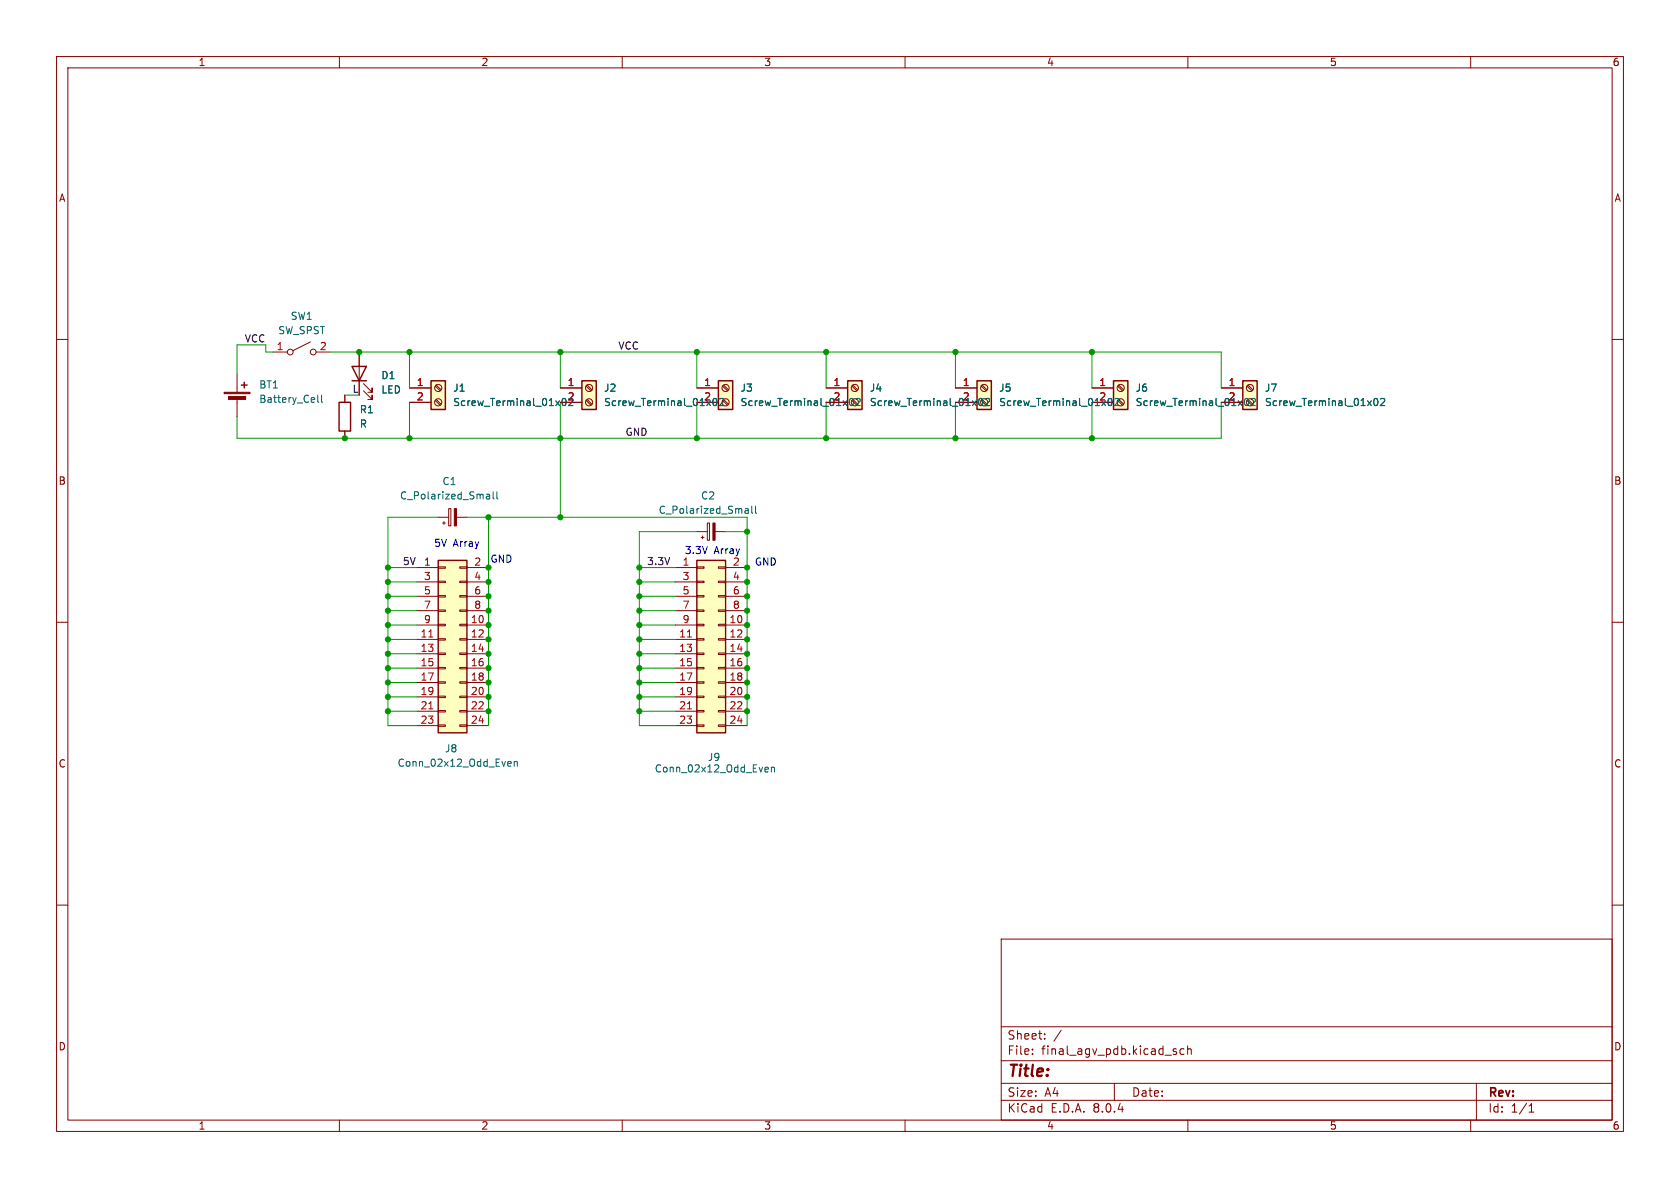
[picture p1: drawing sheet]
<svg xmlns="http://www.w3.org/2000/svg" width="297mm" height="210mm" viewBox="0 0 297 210" stroke-linecap="round" stroke-linejoin="round" font-family="sans-serif">
<g fill="none" stroke="#840000" stroke-width=".18">
<path d="M10 10h277v190h-277zM12 12h273v186h-273zM60 10v2M110 10v2M160 10v2M210 10v2M260 10v2M10 60h2M285 60h2M10 110h2M285 110h2M10 160h2"/>
<path d="M285 160h2M177 166h108v32h-108zM60 198v2M110 198v2M160 198v2M177 194.5h108M177 191.5h108M177 187.5h108M177 181.5h108M182.5 186.3v.1M182.5 185.5v.1M184.7 183.6v.1"/>
<path d="M184.7 182.8v.1M187.6 182.1l-1.3 2M197 191.5v3M207.5 185.8l.3 .1 .2 .2v.2l-.5 .1M207.5 185.5h.5M209.3 185.5l-.4-.1-.3 .3v.4l.1 .2h.6M210 184.9v1.5M210 185.5l.2-.1 .3 .1 .1 .9M210 198v2M260 198v2M261 191.5v6.5M270.3 196.6h.9"/>
<path d="M270.3 195.5l.4-.4v1.5"/>
</g>
<path d="M172.7 67.3h2.6v5.1h-2.6z" fill="#ffffc2"/>
<path d="M172.7 67.3h2.6v5.1h-2.6z" fill="none" stroke="#840000" stroke-width=".25"/>
<g fill="none" stroke="#840000" stroke-width=".18">
<path d="M168.9 68.6h3.8M168.9 71.1h3.8M173.5 70.8l.8 .8M173.5 68.2l.8 .9M173.6 70.6l.9 .9M173.6 68.1l.9 .8"/>
<circle cx="174" cy="71.1" r=".63"/>
<circle cx="174" cy="68.6" r=".63"/>
</g>
<path d="M196 70.6l.2-.2a.68 .68 0 0 1 .4 .7 .68 .68 0 0 1-.4 .6l-.2-.1-.1-.4zM197.1 70.6l.5-.2 .2 .4-.8 .9h.8" fill="none" stroke="#006464" stroke-width=".18"/>
<path d="M76.2 67.3h2.5v5.1h-2.5z" fill="#ffffc2"/>
<path d="M76.2 67.3h2.5v5.1h-2.5z" fill="none" stroke="#840000" stroke-width=".25"/>
<g fill="none" stroke="#840000" stroke-width=".18">
<path d="M72.4 68.6h3.8M72.4 71.1h3.8M76.9 70.8l.9 .8M76.9 68.2l.9 .9M77.1 70.6l.9 .9M77.1 68.1l.9 .8M77.5 91.4h1.8M78.2 92.5h.5M78.5 92.2v.5M79.3 89.9h.4v3.1h-.4zM80.7 91.4h1.8"/>
<circle cx="77.5" cy="68.6" r=".63"/>
<circle cx="77.5" cy="71.1" r=".63"/>
</g>
<path d="M99.8 70.4a.68 .68 0 0 0-.5 .7 .68 .68 0 0 0 .5 .6l.2-.2M101.2 71l-.7 .7h.8M86.1 87.4h.3l.2 .1v.7M86.6 88.1l-.5 .1M86.6 87.7h-.5M87.2 86.9v1.1l.2 .2M87.8 86.9v1.1l.2 .2" fill="none" stroke="#006464" stroke-width=".18"/>
<path d="M80.3 89.9h.4v3.1h-.4z" fill="#840000" stroke="#840000" stroke-width=".18"/>
<path d="M77.5 99.1h5v30.4h-5z" fill="#ffffc2"/>
<g fill="none" stroke="#840000" stroke-width=".18">
<path d="M73.7 100.3h3.8M73.7 110.5h3.8M73.7 113h3.8M73.7 115.6h3.8M73.7 118.1h3.8M73.7 102.9h3.8M73.7 105.4h3.8M73.7 108h3.8M77.5 118h1.2v.2h-1.2zM77.5 115.4h1.2v.3h-1.2zM77.5 112.9h1.2v.3h-1.2zM77.5 110.4h1.2v.2h-1.2z"/>
<path d="M77.5 107.8h1.2v.3h-1.2zM77.5 105.3h1.2v.2h-1.2zM77.5 102.7h1.2v.3h-1.2zM77.5 100.2h1.2v.3h-1.2zM81.3 118h1.2v.2h-1.2zM81.3 115.4h1.2v.3h-1.2zM81.3 112.9h1.2v.3h-1.2zM81.3 110.4h1.2v.2h-1.2zM81.3 107.8h1.2v.3h-1.2zM81.3 105.3h1.2v.2h-1.2zM81.3 102.7h1.2v.3h-1.2zM81.3 100.2h1.2v.3h-1.2z"/>
<path d="M82.5 100.3h3.9M82.5 110.5h3.9M82.5 113h3.9M82.5 115.6h3.9M82.5 118.1h3.9M82.5 102.9h3.9M82.5 105.4h3.9M82.5 108h3.9M73.7 120.7h3.8M73.7 123.2h3.8M73.7 125.7h3.8M73.7 128.3h3.8"/>
<path d="M77.5 128.1h1.2v.3h-1.2zM77.5 125.6h1.2v.3h-1.2zM77.5 123.1h1.2v.2h-1.2zM77.5 120.5h1.2v.3h-1.2zM81.3 128.1h1.2v.3h-1.2zM81.3 125.6h1.2v.3h-1.2zM81.3 123.1h1.2v.2h-1.2zM81.3 120.5h1.2v.3h-1.2zM82.5 120.7h3.9M82.5 123.2h3.9M82.5 125.7h3.9M82.5 128.3h3.9"/>
</g>
<path d="M77.5 99.1h5v30.4h-5z" fill="none" stroke="#840000" stroke-width=".25"/>
<path d="M75.8 112.6h.7M75.8 125.3h.7" fill="none" stroke="#a90000" stroke-width=".18"/>
<path d="M89.9 134.6l.4 .1 .1 .2-.6 .1M90.3 135.4l-.4 .1M90.9 134.7l.2-.1 .3 .1 .1 .8M90.9 134.6v.9" fill="none" stroke="#006464" stroke-width=".18"/>
<path d="M196.8 67.3h2.6v5.1h-2.6z" fill="#ffffc2"/>
<path d="M196.8 67.3h2.6v5.1h-2.6z" fill="none" stroke="#840000" stroke-width=".25"/>
<g fill="none" stroke="#840000" stroke-width=".18">
<path d="M193 68.6h3.8M193 71.1h3.8M197.6 70.8l.9 .8M197.6 68.2l.9 .9M197.8 70.6l.8 .9M197.8 68.1l.8 .8"/>
<circle cx="198.1" cy="68.6" r=".63"/>
<circle cx="198.1" cy="71.1" r=".63"/>
</g>
<path d="M220.1 70.6l.2-.2a.68 .68 0 0 1 .4 .7 .68 .68 0 0 1-.4 .6l-.2-.1-.1-.4zM221.2 70.6l.5-.2 .2 .4-.7 .9h.7" fill="none" stroke="#006464" stroke-width=".18"/>
<path d="M127 67.3h2.5v5.1h-2.5z" fill="#ffffc2"/>
<path d="M127 67.3h2.5v5.1h-2.5z" fill="none" stroke="#840000" stroke-width=".25"/>
<g fill="none" stroke="#840000" stroke-width=".18">
<path d="M123.2 68.6h3.8M123.2 71.1h3.8M127.7 70.8l.9 .8M127.7 68.2l.9 .9M127.9 70.6l.9 .9M127.9 68.1l.9 .8"/>
<circle cx="128.3" cy="71.1" r=".63"/>
<circle cx="128.3" cy="68.6" r=".63"/>
</g>
<path d="M150.3 70.6l.2-.2a.68 .68 0 0 1 .4 .7 .68 .68 0 0 1-.4 .6l-.2-.1-.1-.4zM151.4 70.6l.4-.2 .3 .4-.8 .9h.8" fill="none" stroke="#006464" stroke-width=".18"/>
<path d="M219.7 67.3h2.5v5.1h-2.5z" fill="#ffffc2"/>
<path d="M219.7 67.3h2.5v5.1h-2.5z" fill="none" stroke="#840000" stroke-width=".25"/>
<g fill="none" stroke="#840000" stroke-width=".18">
<path d="M215.9 68.6h3.8M215.9 71.1h3.8M220.4 70.8l.9 .8M220.4 68.2l.9 .9M220.6 70.6l.9 .9M220.6 68.1l.9 .8"/>
<circle cx="221" cy="71.1" r=".63"/>
<circle cx="221" cy="68.6" r=".63"/>
</g>
<path d="M243 70.6l.2-.2a.68 .68 0 0 1 .4 .7 .68 .68 0 0 1-.4 .6l-.2-.1-.1-.4zM244.1 70.6l.5-.2 .2 .4-.8 .9h.8" fill="none" stroke="#006464" stroke-width=".18"/>
<path d="M102.9 67.3h2.5v5.1h-2.5z" fill="#ffffc2"/>
<path d="M102.9 67.3h2.5v5.1h-2.5z" fill="none" stroke="#840000" stroke-width=".25"/>
<g fill="none" stroke="#840000" stroke-width=".18">
<path d="M99.1 68.6h3.8M99.1 71.1h3.8M103.6 70.8l.9 .8M103.6 68.2l.9 .9M103.8 70.6l.8 .9M103.8 68.1l.8 .8"/>
<circle cx="104.1" cy="68.6" r=".63"/>
<circle cx="104.1" cy="71.1" r=".63"/>
</g>
<path d="M126.1 70.6l.2-.2a.68 .68 0 0 1 .5 .7 .68 .68 0 0 1-.5 .6l-.2-.1-.1-.4zM127.2 70.6l.5-.2 .3 .4-.8 .9h.8" fill="none" stroke="#006464" stroke-width=".18"/>
<path d="M149.9 67.3h2.5v5.1h-2.5z" fill="#ffffc2"/>
<path d="M42.7 68.1h1M43.2 67.6v1M149.9 67.3h2.5v5.1h-2.5z" fill="none" stroke="#840000" stroke-width=".25"/>
<g fill="none" stroke="#840000" stroke-width=".18">
<path d="M41.9 66v3.3M41.9 70.4v3.3M146 68.6h3.9M146 71.1h3.9M150.6 70.8l.9 .8M150.6 68.2l.9 .9M150.8 70.6l.8 .9M150.8 68.1l.8 .8M123.2 94h1.8M124 95h.5M124.2 94.7v.6M125 92.5h.4v3h-.4z"/>
<path d="M126.4 94h1.9"/>
<circle cx="151.1" cy="68.6" r=".63"/>
<circle cx="151.1" cy="71.1" r=".63"/>
</g>
<path d="M56.2 69.9v1l.2 .2M56.8 69.9v1l.2 .2M173.1 70.6l.2-.2a.68 .68 0 0 1 .5 .7 .68 .68 0 0 1-.5 .6l-.2-.1-.1-.4zM174.2 70.6l.5-.2 .2 .4-.7 .9h.7M131.9 89.9h.2l.2 .2v.6M132.3 90.7h-.4M132.3 90.2l-.4 .1M132.9 89.5v1.1l.2 .1M133.6 89.5v1.1l.1 .1" fill="none" stroke="#006464" stroke-width=".18"/>
<g fill="#840000" stroke="#840000" stroke-width=".18">
<path d="M126 92.5h.4v3h-.4z"/>
<path d="M39.6 69.3h4.6v.3h-4.6z"/>
<path d="M40.4 70.1h3v.5h-3z"/>
</g>
<path d="M123.2 99.1h5.1v30.4h-5.1z" fill="#ffffc2"/>
<g fill="none" stroke="#840000" stroke-width=".18">
<path d="M48.3 62.2h2.5M54.9 60.5l-3.1 1.5M55.9 62.2h2.5M61 69.9v1.2M61 76.2v1.3M63.5 62.2v7.7M64.3 69.1l1.5 1.5v-.7v.7h-.8M64.3 67.8l1.5 1.5v-.7v.7h-.8M72.4 68.6h3.8M72.4 71.1h3.8M99.1 68.6h3.8M99.1 71.1h3.8"/>
<path d="M123.2 68.6h3.8M123.2 71.1h3.8M146 68.6h3.9M146 71.1h3.9M168.9 68.6h3.8M168.9 71.1h3.8M193 68.6h3.8M193 71.1h3.8M215.9 68.6h3.8M215.9 71.1h3.8M119.4 100.3h3.8M119.4 110.5h3.8"/>
<path d="M119.4 113h3.8M119.4 115.6h3.8M119.4 118.1h3.8M119.4 102.9h3.8M119.4 105.4h3.8M119.4 108h3.8M123.2 118h1.3v.2h-1.3zM123.2 115.4h1.3v.3h-1.3zM123.2 112.9h1.3v.3h-1.3zM123.2 110.4h1.3v.2h-1.3zM123.2 107.8h1.3v.3h-1.3zM123.2 105.3h1.3v.2h-1.3z"/>
<path d="M123.2 102.7h1.3v.3h-1.3zM123.2 100.2h1.3v.3h-1.3zM127 118h1.3v.2h-1.3zM127 115.4h1.3v.3h-1.3zM127 112.9h1.3v.3h-1.3zM127 110.4h1.3v.2h-1.3zM127 107.8h1.3v.3h-1.3zM127 105.3h1.3v.2h-1.3zM127 102.7h1.3v.3h-1.3zM127 100.2h1.3v.3h-1.3zM128.3 100.3h3.8M128.3 110.5h3.8"/>
<path d="M128.3 113h3.8M128.3 115.6h3.8M128.3 118.1h3.8M128.3 102.9h3.8M128.3 105.4h3.8M128.3 108h3.8M119.4 120.7h3.8M119.4 123.2h3.8M119.4 125.7h3.8M119.4 128.3h3.8M123.2 128.1h1.3v.3h-1.3zM123.2 125.6h1.3v.3h-1.3z"/>
<path d="M123.2 123.1h1.3v.2h-1.3zM123.2 120.5h1.3v.3h-1.3zM127 128.1h1.3v.3h-1.3zM127 125.6h1.3v.3h-1.3zM127 123.1h1.3v.2h-1.3zM127 120.5h1.3v.3h-1.3zM128.3 120.7h3.8M128.3 123.2h3.8M128.3 125.7h3.8M128.3 128.3h3.8"/>
<circle cx="51.3" cy="62.2" r=".51"/>
<circle cx="55.4" cy="62.2" r=".51"/>
</g>
<path d="M59.9 71.1h2.1v5.1h-2.1zM62.2 64.8h2.6l-1.3 2.5zM62.2 67.3h2.6M123.2 99.1h5.1v30.4h-5.1z" fill="none" stroke="#840000" stroke-width=".25"/>
<path d="M121.5 112.6h.8M121.5 125.3h.8" fill="none" stroke="#a90000" stroke-width=".18"/>
<g fill="none" stroke="#006464" stroke-width=".18">
<path d="M99.8 70.4a.68 .68 0 0 0-.5 .7 .68 .68 0 0 0 .5 .6l.2-.2M101.2 71l-.7 .7h.8M126.1 70.6l.2-.2a.68 .68 0 0 1 .5 .7 .68 .68 0 0 1-.5 .6l-.2-.1-.1-.4zM127.2 70.6l.5-.2 .3 .4-.8 .9h.8M150.3 70.6l.2-.2a.68 .68 0 0 1 .4 .7 .68 .68 0 0 1-.4 .6l-.2-.1-.1-.4zM151.4 70.6l.4-.2 .3 .4-.8 .9h.8M173.1 70.6l.2-.2a.68 .68 0 0 1 .5 .7 .68 .68 0 0 1-.5 .6l-.2-.1-.1-.4zM174.2 70.6l.5-.2 .2 .4-.7 .9h.7M196 70.6l.2-.2a.68 .68 0 0 1 .4 .7 .68 .68 0 0 1-.4 .6l-.2-.1-.1-.4zM197.1 70.6l.5-.2 .2 .4-.8 .9h.8M220.1 70.6l.2-.2a.68 .68 0 0 1 .4 .7 .68 .68 0 0 1-.4 .6l-.2-.1-.1-.4zM221.2 70.6l.5-.2 .2 .4-.7 .9h.7"/>
<path d="M243 70.6l.2-.2a.68 .68 0 0 1 .4 .7 .68 .68 0 0 1-.4 .6l-.2-.1-.1-.4zM244.1 70.6l.5-.2 .2 .4-.8 .9h.8M135.4 135.6l.4 .1v.2l-.6 .1M135.8 136.4l-.4 .1M136.4 135.7l.2-.1 .3 .1v.8M136.4 135.6v.9"/>
</g>
<g fill="none" stroke="#009600" stroke-width=".18">
<path d="M48.3 62.2h-1.3v-1.2h-5.1v5M58.4 62.2h157.5v6.4M61 69.9h2.5M72.4 62.2v6.4M72.4 71.1v6.4M99.1 62.2v6.4M99.1 71.1v20.3M123.2 62.2v6.4M123.2 71.1v6.4M146 62.2v6.4M146 71.1v6.4M168.9 62.2v6.4"/>
<path d="M168.9 71.1v6.4M193 62.2v6.4M193 71.1v6.4M215.9 71.1v6.4h-174v-3.8M77.5 91.4h-8.9v36.9h5.1M82.5 91.4h49.6v36.9M86.4 91.4v36.9M123.2 94h-10.2v34.3h6.4M128.3 94h3.8M68.6 115.6h5.1M68.6 100.3h5.1M68.6 102.9h5.1"/>
<path d="M68.6 113h5.1M68.6 105.4h5.1M68.6 108h5.1M68.6 110.5h5.1M68.6 118.1h5.1M113 115.6h6.4M113 100.3h6.4M113 102.9h6.4M113 113h6.4M113 105.4h6.4M113 108h6.4M113 110.5h6.4"/>
<path d="M113 118.1h6.4M68.6 123.2h5.1M68.6 125.7h5.1M68.6 120.7h5.1M113 123.2h6.4M113 125.7h6.4M113 120.7h6.4"/>
</g>
<g fill="#009600" stroke="#009600" stroke-width=".18">
<circle cx="86.4" cy="115.6" r=".46"/>
<circle cx="86.4" cy="118.1" r=".46"/>
<circle cx="86.4" cy="120.7" r=".46"/>
<circle cx="68.6" cy="113" r=".46"/>
<circle cx="68.6" cy="110.5" r=".46"/>
<circle cx="68.6" cy="120.7" r=".46"/>
<circle cx="68.6" cy="118.1" r=".46"/>
<circle cx="68.6" cy="125.7" r=".46"/>
<circle cx="68.6" cy="123.2" r=".46"/>
<circle cx="86.4" cy="125.7" r=".46"/>
<circle cx="86.4" cy="123.2" r=".46"/>
<circle cx="68.6" cy="115.6" r=".46"/>
<circle cx="132.1" cy="94" r=".46"/>
<circle cx="132.1" cy="110.5" r=".46"/>
<circle cx="132.1" cy="102.9" r=".46"/>
<circle cx="132.1" cy="100.3" r=".46"/>
<circle cx="132.1" cy="105.4" r=".46"/>
<circle cx="132.1" cy="108" r=".46"/>
<circle cx="193" cy="77.5" r=".46"/>
<circle cx="193" cy="62.2" r=".46"/>
<circle cx="168.9" cy="62.2" r=".46"/>
<circle cx="168.9" cy="77.5" r=".46"/>
<circle cx="146" cy="62.2" r=".46"/>
<circle cx="146" cy="77.5" r=".46"/>
<circle cx="86.4" cy="110.5" r=".46"/>
<circle cx="86.4" cy="91.4" r=".46"/>
<circle cx="86.4" cy="102.9" r=".46"/>
<circle cx="86.4" cy="105.4" r=".46"/>
<circle cx="86.4" cy="108" r=".46"/>
<circle cx="86.4" cy="100.3" r=".46"/>
<circle cx="68.6" cy="108" r=".46"/>
<circle cx="68.6" cy="105.4" r=".46"/>
<circle cx="68.6" cy="100.3" r=".46"/>
<circle cx="68.6" cy="102.9" r=".46"/>
<circle cx="123.2" cy="77.5" r=".46"/>
<circle cx="113" cy="100.3" r=".46"/>
<circle cx="99.1" cy="91.4" r=".46"/>
<circle cx="99.1" cy="62.2" r=".46"/>
<circle cx="99.1" cy="77.5" r=".46"/>
<circle cx="123.2" cy="62.2" r=".46"/>
<circle cx="113" cy="125.7" r=".46"/>
<circle cx="113" cy="120.7" r=".46"/>
<circle cx="113" cy="123.2" r=".46"/>
<circle cx="113" cy="113" r=".46"/>
<circle cx="86.4" cy="113" r=".46"/>
<circle cx="113" cy="118.1" r=".46"/>
<circle cx="113" cy="115.6" r=".46"/>
<circle cx="113" cy="105.4" r=".46"/>
<circle cx="113" cy="108" r=".46"/>
<circle cx="113" cy="102.9" r=".46"/>
<circle cx="132.1" cy="113" r=".46"/>
<circle cx="132.1" cy="115.6" r=".46"/>
<circle cx="132.1" cy="118.1" r=".46"/>
<circle cx="132.1" cy="120.7" r=".46"/>
<circle cx="132.1" cy="123.2" r=".46"/>
<circle cx="132.1" cy="125.7" r=".46"/>
<circle cx="113" cy="110.5" r=".46"/>
<circle cx="72.4" cy="77.5" r=".46"/>
<circle cx="61" cy="77.5" r=".46"/>
<circle cx="72.4" cy="62.2" r=".46"/>
<circle cx="63.5" cy="62.2" r=".46"/>
</g>
<text font-size="2.8" fill="#840000" x="178" y="190.9">Title:</text>
<g font-size="2.1" fill="#840000">
<text x="178" y="184">Sheet:</text>
<text x="178" y="186.7">File:</text>
<text x="184.1" y="186.7">final_agv_pdb.kicad_sch</text>
<text x="178" y="196.9">KiCad</text>
<text x="178" y="194.1">Size:</text>
<text x="184.7" y="194.1">A4</text>
<text x="185.7" y="196.9">E.D.A.</text>
<text x="193.3" y="196.9">8.0.4</text>
<text x="200" y="194.1">Date:</text>
<text x="263" y="194.3">Rev:</text>
<text x="263" y="196.9">Id:</text>
<text x="267.1" y="196.9">1/1</text>
</g>
<g font-size="1.8" fill="#840000">
<text x="35" y="11.9">1</text>
<text x="85" y="11.9">2</text>
<text x="135" y="11.9">3</text>
<text x="185" y="11.9">4</text>
<text x="235" y="11.9">5</text>
<text x="285" y="11.9">6</text>
<text x="10.3" y="35.9">A</text>
<text x="285.3" y="35.9">A</text>
<text x="10.3" y="85.9">B</text>
<text x="285.3" y="85.9">B</text>
<text x="10.3" y="135.9">C</text>
<text x="285.3" y="135.9">C</text>
<text x="10.3" y="185.9">D</text>
<text x="285.3" y="185.9">D</text>
<text x="35" y="199.9">1</text>
<text x="85" y="199.9">2</text>
<text x="135" y="199.9">3</text>
<text x="185" y="199.9">4</text>
<text x="235" y="199.9">5</text>
<text x="285" y="199.9">6</text>
</g>
<g font-size="1.8" fill="#006464">
<text x="49.1" y="59.3">SW_SPST</text>
<text x="51.3" y="56.7">SW1</text>
<text x="45.7" y="68.9">BT1</text>
<text x="45.7" y="71.4">Battery_Cell</text>
<text x="67.3" y="67.2">D1</text>
<text x="67.3" y="69.8">LED</text>
<text x="80" y="69.4">J1</text>
<text x="80" y="72">Screw_Terminal_01x02</text>
<text x="106.7" y="69.4">J2</text>
<text x="106.7" y="72">Screw_Terminal_01x02</text>
<text x="124.4" y="70.9">2</text>
<text x="130.8" y="69.4">J3</text>
<text x="130.8" y="72">Screw_Terminal_01x02</text>
<text x="153.7" y="69.4">J4</text>
<text x="153.7" y="72">Screw_Terminal_01x02</text>
<text x="170.1" y="70.9">2</text>
<text x="176.5" y="69.4">J5</text>
<text x="176.5" y="72">Screw_Terminal_01x02</text>
<text x="194.2" y="70.9">2</text>
<text x="200.7" y="69.4">J6</text>
<text x="200.7" y="72">Screw_Terminal_01x02</text>
<text x="223.5" y="69.4">J7</text>
<text x="223.5" y="72">Screw_Terminal_01x02</text>
<text x="63.5" y="73.3">R1</text>
<text x="63.5" y="75.8">R</text>
<text x="70.6" y="88.5">C_Polarized_Small</text>
<text x="78.1" y="86">C1</text>
<text x="123.8" y="88.5">C2</text>
<text x="116.3" y="91">C_Polarized_Small</text>
<text x="70.2" y="135.7">Conn_02x12_Odd_Even</text>
<text x="78.6" y="133.2">J8</text>
<text x="115.7" y="136.8">Conn_02x12_Odd_Even</text>
<text x="125" y="134.7">J9</text>
</g>
<g font-size="1.8" fill="#0f0f0f">
<text x="43.2" y="60.6">VCC</text>
<text x="109.2" y="61.9">VCC</text>
<text x="62.2" y="69.5">L</text>
<text x="110.5" y="77.1">GND</text>
<text x="71.1" y="100">5V</text>
<text x="114.3" y="100">3.3V</text>
</g>
<g font-size="1.8" fill="#a90000">
<text x="48.8" y="62">1</text>
<text x="56.4" y="62">2</text>
<text x="73.6" y="68.3">1</text>
<text x="73.6" y="70.9">2</text>
<text x="100.3" y="68.3">1</text>
<text x="100.3" y="70.9">2</text>
<text x="124.4" y="68.3">1</text>
<text x="147.2" y="68.3">1</text>
<text x="147.2" y="70.9">2</text>
<text x="170.1" y="68.3">1</text>
<text x="194.2" y="68.3">1</text>
<text x="217.1" y="68.3">1</text>
<text x="217.1" y="70.9">2</text>
<text x="74.9" y="100.1">1</text>
<text x="83.7" y="100.1">2</text>
<text x="120.6" y="100.1">1</text>
<text x="74.9" y="102.6">3</text>
<text x="74.9" y="105.2">5</text>
<text x="74.9" y="107.7">7</text>
<text x="83.7" y="102.6">4</text>
<text x="83.7" y="105.2">6</text>
<text x="83.7" y="107.7">8</text>
<text x="120.6" y="102.6">3</text>
<text x="120.6" y="105.2">5</text>
<text x="120.6" y="107.7">7</text>
<text x="129.5" y="102.6">4</text>
<text x="129.5" y="105.2">6</text>
<text x="129.5" y="107.7">8</text>
<text x="74.3" y="112.8">11</text>
<text x="74.9" y="110.2">9</text>
<text x="83.1" y="110.2">10</text>
<text x="83.1" y="112.8">12</text>
<text x="120" y="112.8">11</text>
<text x="120.6" y="110.2">9</text>
<text x="128.9" y="110.2">10</text>
<text x="128.9" y="112.8">12</text>
<text x="74.3" y="115.3">13</text>
<text x="74.3" y="117.9">15</text>
<text x="83.1" y="115.3">14</text>
<text x="83.1" y="117.9">16</text>
<text x="120" y="115.3">13</text>
<text x="120" y="117.9">15</text>
<text x="128.9" y="115.3">14</text>
<text x="128.9" y="117.9">16</text>
<text x="74.3" y="120.4">17</text>
<text x="74.3" y="122.9">19</text>
<text x="74.3" y="125.5">21</text>
<text x="83.1" y="120.4">18</text>
<text x="83.1" y="122.9">20</text>
<text x="83.1" y="125.5">22</text>
<text x="120" y="120.4">17</text>
<text x="120" y="122.9">19</text>
<text x="120" y="125.5">21</text>
<text x="128.9" y="120.4">18</text>
<text x="128.9" y="122.9">20</text>
<text x="128.9" y="125.5">22</text>
<text x="74.3" y="128">23</text>
<text x="83.1" y="128">24</text>
<text x="120" y="128">23</text>
<text x="128.9" y="128">24</text>
</g>
<g font-size="1.8" fill="#0000c2">
<text x="76.6" y="96.9">5V</text>
<text x="80.1" y="96.9">Array</text>
<text x="86.6" y="99.7">GND</text>
<text x="121" y="98.1">3.3V</text>
<text x="126.2" y="98.1">Array</text>
<text x="129.5" y="100.1">2</text>
<text x="133.3" y="100.2">GND</text>
</g>
</svg>
